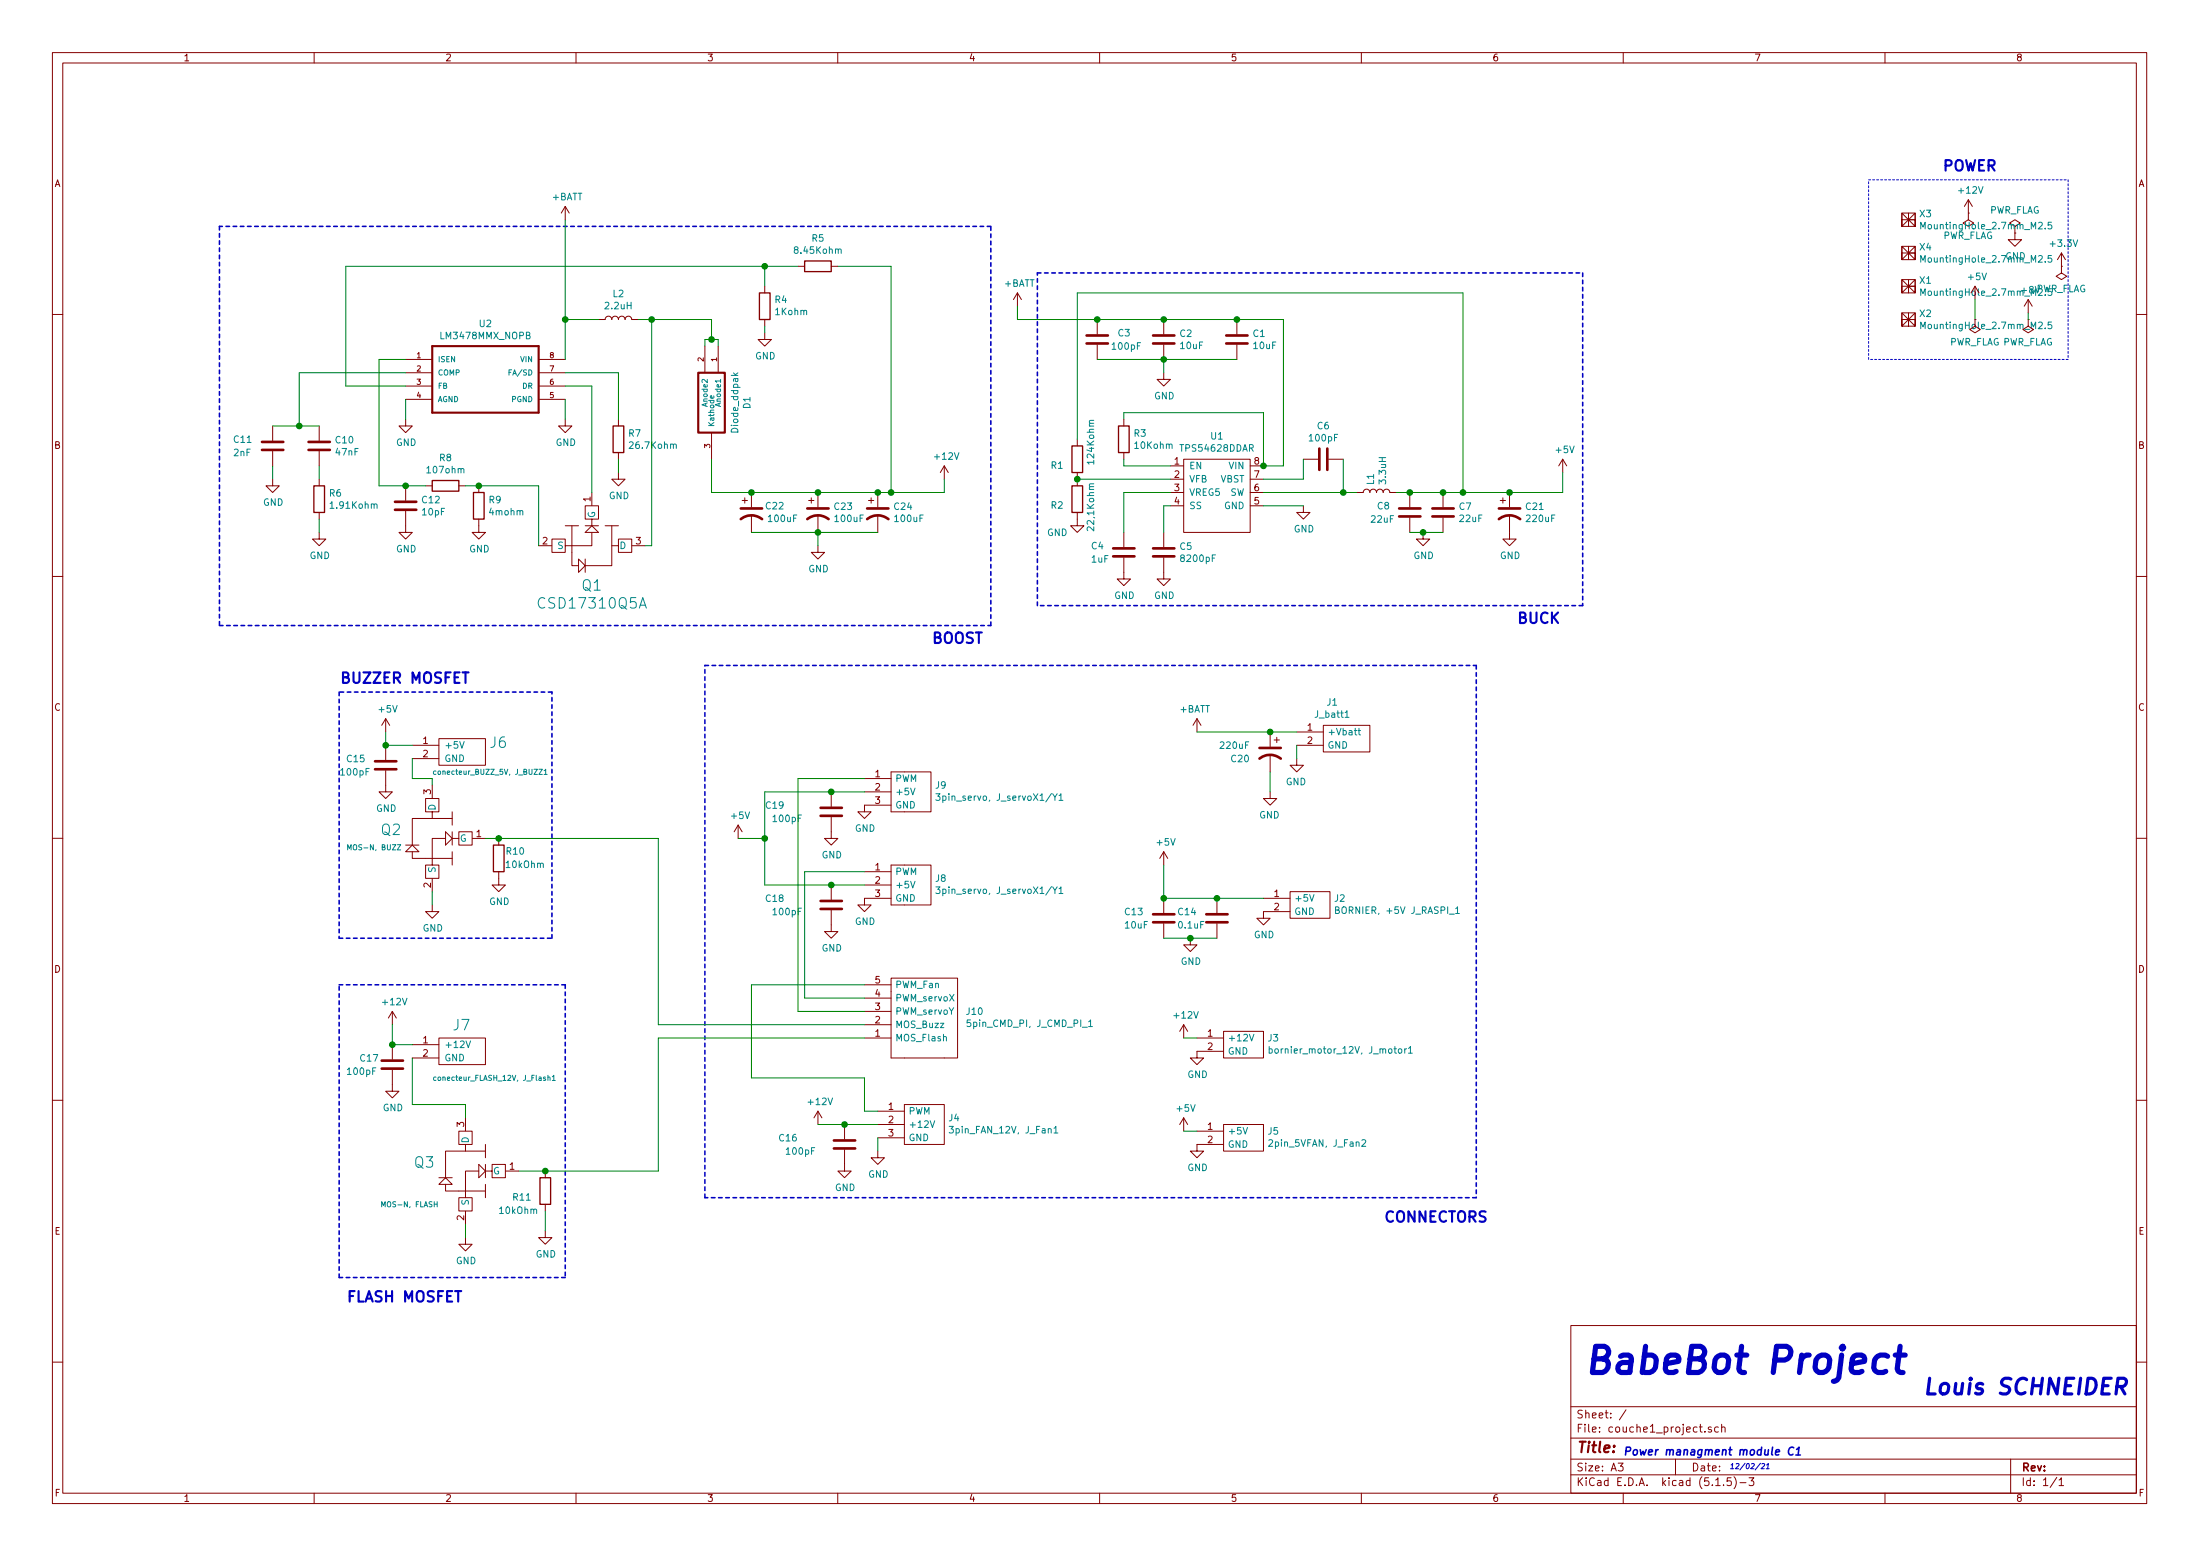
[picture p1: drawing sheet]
<svg xmlns="http://www.w3.org/2000/svg" width="420mm" height="297mm" viewBox="0 0 420 297" stroke-linecap="round" stroke-linejoin="round" font-family="sans-serif">
<g fill="none" stroke="#840000" stroke-width=".19">
<path d="M10 10h400v277h-400zM12 12h396v273.1h-396zM60 10v2M110 10v2M160 10v2M210 10v2M260 10v2M310 10v2M360 10v2M107.9 39.4l-.7 1.3M107.9 39.4v2.5M107.9 39.4l.8 1.3"/>
<path d="M375.9 38.1l-.7 1.3M375.9 38.1v2.6M375.9 38.1l.8 1.3M146 54.6v1.3M152.4 50.8h1.3M158.7 50.8h1.3M194.3 55.9l-.8 1.3M194.3 55.9v2.6M194.3 55.9l.8 1.3M363.2 53.4h2.6v1.2h-2.6zM363.2 47h2.6v1.3h-2.6zM363.2 59.7h2.6v1.3h-2.6z"/>
<path d="M363.2 40.7h2.6v1.2h-2.6zM364.5 53.4v1.2l-1.3 1.3v-2.5l1.3 1.2 1.3-1.2v2.5l-1.3-1.3v1.3h1.3v-1.3h-1.3v1.3h-1.3v-1.3M364.5 47v1.3l-1.3 1.3v-2.6l1.3 1.3 1.3-1.3v2.6l-1.3-1.3v1.3h1.3v-1.3h-1.3v1.3h-1.3v-1.3M364.5 59.7v1.3l-1.3 1.3v-2.6l1.3 1.3 1.3-1.3v2.6l-1.3-1.3v1.3h1.3v-1.3h-1.3v1.3h-1.3v-1.3M364.5 40.7v1.2l-1.3 1.3v-2.5l1.3 1.2 1.3-1.2v2.5l-1.3-1.3v1.3h1.3v-1.3h-1.3v1.3h-1.3v-1.3M375.9 40.7v1.2l1 .7-1 .6-1-.6 1-.7M375.9 40.7h.1M384.8 44.5v1.3h1.3l-1.3 1.2-1.3-1.2h1.3M387.3 57.2l-.7 1.3M387.3 57.2v2.5M387.3 57.2l.8 1.3M393.7 50.8v1.3l1 .6-1 .7-1-.7 1-.6"/>
<path d="M393.7 50.8h.1M393.7 48.3l-.8 1.3M393.7 48.3v2.5M393.7 48.3l.8 1.3M10 60h2M77.5 68.6h5M77.5 71.2h5M77.5 73.7h5M77.5 76.2h5M102.9 68.6h5M102.9 71.2h5M102.9 73.7h5"/>
<path d="M102.9 76.2h5M114.3 61h1.3a.63 .63 0 0 1 .6-.6 .63 .63 0 0 1 .6 .6 .63 .63 0 0 1 .7-.6 .63 .63 0 0 1 .6 .6 .63 .63 0 0 1 .6-.6 .63 .63 0 0 1 .7 .6 .63 .63 0 0 1 .6-.6 .63 .63 0 0 1 .6 .6h1.3M134.6 66.1v5.1M137.2 66.1v5.1M146 63.5v1.3h1.3l-1.3 1.3-1.2-1.3h1.2M146 61v1.3M209.5 61v2.8M209.5 65.8v2.8M222.2 71.2v1.2h1.3l-1.3 1.3-1.2-1.3h1.2M222.2 61v2.8M222.2 65.8v2.8M236.2 61v2.8"/>
<path d="M236.2 65.8v2.8M408 60h2M52.1 91.5v1.2h1.2l-1.2 1.3-1.3-1.3h1.3M52.1 81.3v2.8M52.1 86.1v2.8M61 81.3v2.8M61 86.1v2.8M61 91.5v1.2M61 97.8v1.3M77.5 80v1.3h1.2l-1.2 1.3-1.3-1.3h1.3M77.5 97.6v4h1.2l-1.2 1.3-1.3-1.3h1.3M77.5 92.7v2.8"/>
<path d="M81.3 92.7h1.2M87.6 92.7h1.3M91.4 99.1v2.5h1.3l-1.3 1.3-1.2-1.3h1.2M91.4 92.7v1.3M107.9 80v1.3h1.3l-1.3 1.3-1.2-1.3h1.2M113 99.1h-1.2v-2.5h2.5v2.5h-1.3v1.3M113 94v2.5M118.1 90.2v1.3h1.3l-1.3 1.2-1.3-1.2h1.3M118.1 80v1.3M118.1 86.4v1.3M135.9 82.6v5.1M141.7 95.5h1"/>
<path d="M142.2 95v1M143.5 94v2.8M143.5 98.3v3.3M154.4 95.5h1M154.9 95v1M156.2 94v2.8M156.2 98.3v3.3M165.9 95.5h1M166.4 95v1M167.6 94v2.8M167.6 98.3v3.3M180.3 88.9l-.7 1.3"/>
<path d="M180.3 88.9v2.6M180.3 88.9l.8 1.3M205.7 97.8v2.6h1.3l-1.3 1.2-1.2-1.2h1.2M205.7 83.9v1.2M205.7 90.2v2.5M214.6 80v1.3M214.6 86.4v1.3M223.5 88.9h2.6M223.5 91.5h2.6M223.5 94h2.6M223.5 96.6h2.6M226.1 87.7h12.7v13.9h-12.7z"/>
<path d="M238.8 88.9h2.5M238.8 91.5h2.5M238.8 94h2.5M238.8 96.6h2.5M248.9 96.6v1.2h1.3l-1.3 1.3-1.3-1.3h1.3M248.9 87.7h2.8M253.7 87.7h2.8M259.1 94h1.2a.63 .63 0 0 1 .7-.6 .63 .63 0 0 1 .6 .6 .63 .63 0 0 1 .7-.6 .63 .63 0 0 1 .6 .6 .63 .63 0 0 1 .6-.6 .63 .63 0 0 1 .7 .6 .63 .63 0 0 1 .6-.6 .63 .63 0 0 1 .6 .6h1.3M269.2 94v2.8M269.2 98.8v2.8M275.6 94v2.8M275.6 98.8v2.8"/>
<path d="M286.5 95.5h1M287 95v1M288.3 98.3v4.6h1.3l-1.3 1.3-1.3-1.3h1.3M288.3 94v2.8M298.4 87.7l-.7 1.2M298.4 87.7v2.5M298.4 87.7l.8 1.2M10 110h2M61 101.6v1.3h1.2l-1.2 1.3-1.3-1.3h1.3M102.9 104.2h2.5M107.9 100.4h2.6M109.2 100.4v7.6h1.3"/>
<path d="M110.5 106.7l1.3 1.3-1.3 1.3zM111.8 100.4h2.5M111.8 106.7v2.6M113 101.6v2.6h-5.1v-1.3h-2.5v2.5h2.5v-1.2M113 100.4l1.3 1.2h-2.5zM115.6 100.4h2.5M116.8 100.4v7.6h-5M116.8 104.2h1.3v1.2h2.5v-2.5h-2.5v1.3M120.7 104.2h2.5M156.2 104.2v1.2h1.3l-1.3 1.3-1.3-1.3h1.3M214.6 106.5v4h1.3l-1.3 1.3-1.2-1.3h1.2M214.6 101.6v2.8"/>
<path d="M222.2 106.5v4h1.3l-1.3 1.3-1.2-1.3h1.2M222.2 101.6v2.8M271.8 101.6v1.3h1.2l-1.2 1.3-1.3-1.3h1.3M408 110h2M73.7 137.2v2.5M73.7 137.2l-.8 1.3M73.7 137.2l.7 1.3M228.6 137.2l.8 1.3M228.6 137.2v2.5M228.6 137.2l-.8 1.3M242.6 139.7v2.8M247.6 139.7h5.1"/>
<path d="M252.7 138.5h8.9v5h-8.9zM73.7 147.1v4.1h1.2l-1.2 1.2-1.3-1.2h1.3M73.7 142.3v2.8M78.7 142.3h5.1M78.7 144.8h5.1M82.5 155h1.3v-2.6h-2.5v2.6h1.2v1.2M82.5 149.9v2.5M83.8 141h8.9v5.1h-8.9zM85.1 158.8l1.3 1.3-1.3 1.2zM86.4 156.2h-7.7v5.1M86.4 155v2.5M86.4 158.8v2.5"/>
<path d="M141 157.5l-.8 1.3M141 157.5v2.6M141 157.5l.7 1.3M158.7 156v4.1h1.3l-1.3 1.2-1.2-1.2h1.2M158.7 151.2v2.8M165.1 148.6h5.1M165.1 151.2h5.1M170.2 155h2.5zM170.2 147.4h2.5zM170.2 153.7h-5.1v1.3h1.3l-1.3 1.2-1.3-1.2h1.3M170.2 147.4v7.6M172.7 147.4h5.1v7.6h-5.1"/>
<path d="M242.6 151.2v1.2h-1.3l1.3 1.3 1.2-1.3h-1.2M242.6 144.1v3.3M243.3 141.3h1M243.8 140.8v1M247.6 144.8v1.3h-1.2l1.2 1.3 1.3-1.3h-1.3M247.6 142.3h5.1M10 160h2M77.5 161.3h2.5M78.7 162.6v1.3h7.7M78.7 161.3l1.3 1.3h-2.5zM82.5 172.8v1.2h1.3l-1.3 1.3-1.2-1.3h1.2M82.5 167.7v2.5"/>
<path d="M85.1 160.1h-2.6v5h1.3v2.6h-2.5v-2.6h1.2M86.4 160.1h1.2v-1.3h2.6v2.5h-2.6v-1.2M86.4 162.6v2.5M90.2 160.1h2.5M95.2 166.4v2.5h1.3l-1.3 1.3-1.2-1.3h1.2M95.2 160.1v1.2M158.7 173.8v4h1.3l-1.3 1.3-1.2-1.3h1.2M158.7 168.9v2.8M165.1 166.4h5.1M165.1 168.9h5.1M170.2 172.8h2.5zM170.2 165.1h2.5z"/>
<path d="M170.2 171.5h-5.1v1.3h1.3l-1.3 1.2-1.3-1.2h1.3M170.2 165.1v7.7M172.7 165.1h5.1v7.7h-5.1M222.2 162.6v2.5M222.2 171.5v2.8M222.2 176.3v2.8M222.2 162.6l-.7 1.3M222.2 162.6l.8 1.3M227.3 179.1v1.3h1.3l-1.3 1.2-1.2-1.2h1.2M232.4 171.5v2.8M232.4 176.3v2.8M241.3 171.5h5.1"/>
<path d="M246.4 170.2h7.6v5.1h-7.6zM246.4 174h-5.1v1.3h1.3l-1.3 1.3-1.3-1.3h1.3M408 160h2M74.9 193.1v2.5M74.9 199.4v2.8M74.9 193.1l-.7 1.2M74.9 193.1l.8 1.2M78.7 199.4h5.1M83.8 198.2h8.9v5h-8.9zM165.1 198.2h5.1M165.1 195.6h5.1M165.1 188h5.1"/>
<path d="M165.1 193.1h5.1M165.1 190.5h5.1M170.2 189.3v12.7zM170.2 189.3v-2.6h12.7v15.3h-2.6M226.1 195.6l-.8 1.3M226.1 195.6v2.6M226.1 195.6l.7 1.3M228.6 198.2h5.1M233.7 196.9h7.6v5.1h-7.6zM10 210h2M74.9 204.3v4h1.3l-1.3 1.3-1.2-1.3h1.2M78.7 202h5.1"/>
<path d="M88.9 218.5h1.3v-2.6h-2.6v2.6h1.3v1.2M88.9 213.4v2.5M92.7 219.7h-7.6v5.1M92.7 218.5v2.5M156.2 212.1v2.6M156.2 212.1l-.8 1.3M156.2 212.1l.8 1.3M161.3 219.5v4.1h1.3l-1.3 1.2-1.3-1.2h1.3M161.3 214.7v2.8M167.6 219.7v1.3h1.3l-1.3 1.3-1.2-1.3h1.2M167.6 212.1h5.1M167.6 214.7h5.1"/>
<path d="M167.6 217.2h5.1M170.2 202h2.5zM172.7 218.5h2.6zM172.7 210.9h2.6zM172.7 202h7.6zM172.7 210.9v7.6M175.3 210.9h5v7.6h-5M226.1 213.4v2.5M226.1 213.4l-.8 1.3M226.1 213.4l.7 1.3M228.6 215.9h5.1M233.7 214.7h7.6v5h-7.6z"/>
<path d="M233.7 200.7h-5.1v1.3h1.3l-1.3 1.2-1.3-1.2h1.3M233.7 218.5h-5.1v1.2h1.3l-1.3 1.3-1.3-1.3h1.3M408 210h2M83.8 224.8h2.6M85.1 226.1v1.3h7.6M85.1 224.8l1.3 1.3h-2.6zM88.9 236.3v1.2h1.3l-1.3 1.3-1.3-1.3h1.3M88.9 231.2v2.5M91.4 223.6h-2.5v5h1.3v2.6h-2.6v-2.6h1.3M91.4 222.3l1.3 1.3-1.3 1.2zM92.7 223.6h1.3v-1.3h2.5v2.5h-2.5v-1.2M92.7 222.3v2.5"/>
<path d="M92.7 226.1v2.5M96.6 223.6h2.5M104.1 235v1.3h1.3l-1.3 1.2-1.2-1.2h1.2M104.1 223.6v1.2M104.1 229.9v1.3M300 253h108v32.1h-108zM10 260h2M300 278.5h108M300 274.5h108M300 268.5h108M309 279.3h1l-.5 .6 .4 .1v.7l-.2 .1-.7-.1M310.5 269.1l-1.2 2"/>
<path d="M320 278.5v3M325.6 273.3v.1M326.8 272.5a.37 .37 0 0 0-.6 .1l.1 .2 .5 .2 .1 .1-.2 .3-.5-.1M328.2 272.5l-.5-.1-.2 .3v.6l.2 .1 .5-.1M328.8 272.5h.1a.37 .37 0 0 1 .6 .1v.8M328.8 271.9v1.5M384 278.5v6.6M408 260h2M60 285.1v1.9M110 285.1v1.9M160 285.1v1.9M210 285.1v1.9"/>
<path d="M260 285.1v1.9M300 281.5h108M310 285.1v1.9M327.7 283.6h.8M329.2 283.5v.1M330.6 282.1h-.7l-.1 .7 .2-.1h.5l.2 .3-.1 .5-.2 .1-.6-.1M331.2 281.9a1.71 1.71 0 0 1 0 2.3M332.3 283h1.2M334 282.1h.9l-.5 .6 .5 .1v.7l-.2 .1-.7-.1M360 285.1v1.9M392.8 282l-1.3 2M393.2 282.5l.5-.4v1.5"/>
<path d="M393.2 283.6h.9"/>
</g>
<g fill="none" stroke="#008484" stroke-width=".19">
<path d="M160.1 47.7l.2-.2 .3 .1 .1 .8M366.8 56.4v-1.3l.5 .9 .4-.9v1.3M366.8 50v-1.2l.5 .9 .4-.9v1.2M366.8 43.7v-1.3l.5 .9 .4-.9v1.3M390.6 49.9v.1M390.6 43.6v.1M391.8 48.8h-.6l-.1 .6 .5-.1 .3 .2v.3l-.3 .2-.5-.1M391.8 42.4h-.6l-.1 .6 .5-.1 .3 .3v.3l-.3 .2-.5-.1M97.2 71.1h.4M97.7 70.6h-.5v1M136.3 75.6v.3l-.1 .1h-.5v-.4l.2-.1 .1 .5M140.1 71.2l.5 .5"/>
<path d="M140.9 71.2l-.5 .3M366.8 62.7v-1.2l.5 .9 .4-.9v1.2M390.6 62.6v.1M391.8 61.5h-.6l-.1 .6 .5-.1 .3 .2v.3l-.3 .2-.5-.1M71.5 96.4l.1-.2 .3 .1 .1 .7M128.6 84.9l.2-.1h.3l.1 .8M208.9 80.2l-.8 .1v.3l.1 .2M208.9 92.4h-.8v.3l.1 .2M256.9 136.9h.7M259.4 139.5h.4M259.5 139v1.1l.3 .2M83.3 147.2h-.3l-.2 .2 .1 .4h.4"/>
<path d="M87.8 141.6l.4 1.2 .4-1.2M102.9 146.8h.7l-.7 1h.7M103.9 147.1l.3-.3v1M103.9 147.8h.6M173.9 150.5l.4 1.2 .5-1.2M178.7 151.5h.8l-.4 .5 .4 .1v.5l-.2 .2-.6-.1M201 151.5l.5 .7 .4-.7M201.5 152.2v.6M202.3 151.9l.3-.4v1.3M202.3 152.8h.7M66.4 162.2v-.9l.3 .7 .4-.7v.9M75.9 161.3h.6l-.6 .9h.6"/>
<path d="M173.9 168.2l.4 1.3 .5-1.3M178.7 169.3h.8l-.4 .5 .4 .1v.4l-.2 .3-.6-.2M201 169.3l.5 .7 .4-.7M201.5 170v.6M202.3 169.7l.3-.4v1.3M202.3 170.6h.7M250.1 170.8l.4 1.2 .5-1.2M255.1 173.7h.5l.1-.5-.6-.1v1.3h.4l.3-.2v-.2l-.3-.3M278 173.5l.4-.4v1.3M278 174.4h.7M89 198.7l.4 1.3 .5-1.3M207.9 195.1l.4-.4v1.3"/>
<path d="M207.9 196h.7M238.6 197.4l.4 1.3 .5-1.3M242.4 199.8v1.3M83.3 205.6h-.3l-.2 .2 .1 .4h.4M104.6 205.7l.4-.1 .1 .7M104.6 205.3v1M105.5 205.5l.3-.2v1M105.5 206.3h.5M177.6 214l.5 1.2 .4-1.2M181.3 215h.8l-.5 .5 .4 .1v.6l-.2 .1-.5-.1M201.3 215.4l.4-.4v1.3M201.3 216.3h.7"/>
<path d="M237.4 215.2l.4 1.3 .5-1.3M242.3 217.7l.5-.1 .3 .3-.8 .9h.8M242.4 200.3l.3-.1 .3 .2-.1 .6h-.5M260.1 217.7l.5-.1 .2 .3-.8 .9h.8M267.1 200.3l.2-.1 .4 .1v.5l-.1 .2-.5-.1zM268.3 200.2v.9M268.6 200.2l-.3 .2M269 200.1l.4-.3v1.3M269 201.1h.7M82.9 229.9h.6M83.5 229.4v1"/>
</g>
<g fill="none" stroke="#840000" stroke-width=".51">
<path d="M207.5 65.6h4.1M207.5 64h4.1M220.2 65.6h4.1M220.2 64h4.1M234.2 65.6h4.1M234.2 64h4.1M50 85.9h4.1M50 84.4h4.1M58.9 85.9h4.1M58.9 84.4h4.1M75.4 97.3h4.1M75.4 95.8h4.1"/>
<path d="M141.5 99.1a3.3 3.3 0 0 1 4 0M141.5 97.1h4M154.2 99.1a3.3 3.3 0 0 1 4 0M154.2 97.1h4M165.6 99.1a3.3 3.3 0 0 1 4.1 0M165.6 97.1h4.1M252 85.6v4.1M253.5 85.6v4.1M267.2 97.1h4.1M267.2 98.6h4.1M273.6 97.1h4M273.6 98.6h4"/>
<path d="M286.3 99.1a3.3 3.3 0 0 1 4 0M286.3 97.1h4M212.6 106.2h4.1M212.6 104.7h4.1M220.2 106.2h4.1M220.2 104.7h4.1M71.6 146.8h4.1M71.6 145.3h4.1M156.7 155.7h4.1M156.7 154.2h4.1M240.5 144.8a3.3 3.3 0 0 1 4.1 0M240.5 142.8h4.1"/>
<path d="M156.7 173.5h4.1M156.7 172h4.1M220.2 176.1h4.1M220.2 174.5h4.1M230.4 176.1h4M230.4 174.5h4M72.9 204h4.1M72.9 202.5h4.1M159.3 219.2h4M159.3 217.7h4"/>
</g>
<path d="M82.5 66.1h20.4v12.7h-20.4zM133.3 71.2h5.1v11.4h-5.1z" fill="none" stroke="#840000" stroke-width=".41"/>
<path d="M145 55.9h2.1v5.1h-2.1zM153.7 49.8h5v2.1h-5zM59.9 92.7h2.1v5.1h-2.1zM82.5 91.7h5.1v2.1h-5.1zM90.4 94h2.1v5.1h-2.1zM117.1 81.3h2v5.1h-2zM204.7 85.1h2.1v5.1h-2.1zM204.7 92.7h2.1v5.1h-2.1zM213.6 81.3h2v5.1h-2zM94.2 161.3h2.1v5.1h-2.1zM103.1 224.8h2.1v5.1h-2.1z" fill="none" stroke="#840000" stroke-width=".25"/>
<g fill="none" stroke="#0000c2" stroke-width=".3" stroke-dasharray=".7 .7">
<path d="M41.9 43.2v76.2M189.2 43.2h-147.3M198.1 52.1h104.2M302.3 52.1v63.5M41.9 119.4h147.3M189.2 119.4v-76.2M198.1 115.6v-63.5M302.3 115.6h-104.2M64.8 132.1v47M105.4 132.1h-40.6M134.6 127h147.3M281.9 127v101.6"/>
<path d="M64.8 179.1h40.6M105.4 179.1v-47M64.8 188h43.1M107.9 188v55.9M134.6 228.6v-101.6M281.9 228.6h-147.3M64.8 243.9v-55.9M107.9 243.9h-43.1"/>
</g>
<path d="M356.9 34.3h38.1M395 34.3v34.3M356.9 68.6v-34.3M395 68.6h-38.1" fill="none" stroke="#0000c2" stroke-width=".19" stroke-dasharray=".4 .4"/>
<g fill="none" stroke="#008400" stroke-width=".19">
<path d="M107.9 41.9v26.7M146 50.8v3.8M152.4 50.8h-86.4v22.9h11.5M160 50.8h10.2v43.2M194.3 58.5v2.5h50.8v27.9h-3.8v-10.1h-26.7v1.2M377.2 57.2v3.8M387.3 59.7v1.3M77.5 68.6h-5.1v24.1h8.9M77.5 71.2h-20.4v10.1M77.5 76.2v3.8M107.9 61h6.4M107.9 71.2h10.2v8.8"/>
<path d="M107.9 73.7h5.1v20.3M107.9 76.2v3.8M121.9 61h14v3.8M124.5 61v43.2h-1.3M134.6 66.1v-1.3h2.6v1.3M146 62.3v1.2M209.5 68.6h26.7M222.2 68.6v2.6M52.1 88.9v2.6M52.1 81.3h8.9M61 88.9v2.6M61 99.1v2.5"/>
<path d="M88.9 92.7h14v11.5M118.1 87.7v2.5M135.9 87.7v6.3h44.4v-2.5M205.7 83.9v-28h73.7v38.1M205.7 91.5h17.8M214.6 87.7v1.2h8.9M223.5 96.6h-1.3v5M223.5 94h-8.9v7.6M241.3 94h17.8M241.3 96.6h7.6M248.9 87.7v3.8h-7.6M256.5 87.7v6.3"/>
<path d="M298.4 90.2v3.8h-31.7M143.5 101.6h24.1M156.2 101.6v2.6M269.2 101.6h6.4M73.7 139.7v2.6h5M228.6 139.7h19M78.7 144.8v3.8h3.8v1.3M165.1 151.2h-19.1v17.7h19.1M165.1 148.6h-12.7v44.5h12.7M242.6 147.4v3.8M247.6 142.3v2.5M82.5 170.2v2.6"/>
<path d="M92.7 160.1h33v35.5h39.4M141 160.1h5M165.1 166.4h-11.4v24.1h11.4M222.2 165.1v6.4h19.1M222.2 179.1h10.2M74.9 195.6v3.8h3.8M165.1 198.2h-39.4v25.4h-26.6M165.1 188h-21.6v17.8h21.6v6.3h2.5M226.1 198.2h2.5M78.7 202v8.9h10.2v2.5M156.2 214.7h11.4M167.6 217.2v2.5"/>
<path d="M226.1 215.9h2.5M88.9 233.7v2.6M104.1 231.2v3.8"/>
</g>
<path d="M336.2 279.3l-1 1.3M336.5 279.5l.4-.1 .1 .2-.7 .8h.6M337.4 279.7l.3-.3-.1 1M337.3 280.4h.6" fill="none" stroke="#0000c2" stroke-width=".2"/>
<path d="M88.3 128.4h1.2" fill="none" stroke="#0000c2" stroke-width=".41"/>
<path d="M342.6 276.4a.73 .73 0 0 0-1 .4 .73 .73 0 0 0 .5 1l.3-.2M343 277.8h.8M343.1 276.7l.5-.4-.2 1.5" fill="none" stroke="#0000c2" stroke-width=".3"/>
<path d="M404.3 264.7h1.1a.84 .84 0 0 0 .7-.7 .84 .84 0 0 0-.5-.9h-1.1l-.4 3M405 264.7l.8 1.4" fill="none" stroke="#0000c2" stroke-width=".61"/>
<path d="M360.5 258.9a1.69 1.69 0 0 0-2.5 .7l-.2 1.5 .4 .7 .5 .2h.9l.5-.2M361.9 258.7h2M362.9 257l-.6 4.3 .2 .5 .5 .2h.4" fill="none" stroke="#0000c2" stroke-width=".99"/>
<g fill="#008400" stroke="#008400" stroke-width=".25">
<circle cx="146.1" cy="50.8" r=".51"/>
<circle cx="74.9" cy="199.4" r=".51"/>
<circle cx="205.7" cy="91.5" r=".51"/>
<circle cx="95.3" cy="160.1" r=".51"/>
<circle cx="170.2" cy="94" r=".51"/>
<circle cx="222.3" cy="61" r=".51"/>
<circle cx="222.3" cy="68.6" r=".51"/>
<circle cx="108" cy="61" r=".51"/>
<circle cx="73.7" cy="142.3" r=".51"/>
<circle cx="104.1" cy="223.6" r=".51"/>
<circle cx="275.6" cy="94" r=".51"/>
<circle cx="156.2" cy="94" r=".51"/>
<circle cx="167.6" cy="94" r=".51"/>
<circle cx="158.8" cy="151.2" r=".51"/>
<circle cx="156.2" cy="101.6" r=".51"/>
<circle cx="158.8" cy="168.9" r=".51"/>
<circle cx="57.2" cy="81.3" r=".51"/>
<circle cx="209.6" cy="61" r=".51"/>
<circle cx="288.3" cy="94" r=".51"/>
<circle cx="227.3" cy="179.1" r=".51"/>
<circle cx="143.5" cy="94" r=".51"/>
<circle cx="279.4" cy="94" r=".51"/>
<circle cx="161.3" cy="214.7" r=".51"/>
<circle cx="146.1" cy="160.1" r=".51"/>
<circle cx="269.2" cy="94" r=".51"/>
<circle cx="271.8" cy="101.6" r=".51"/>
<circle cx="77.5" cy="92.7" r=".51"/>
<circle cx="256.5" cy="94" r=".51"/>
<circle cx="91.4" cy="92.7" r=".51"/>
<circle cx="242.6" cy="139.7" r=".51"/>
<circle cx="241.3" cy="88.9" r=".51"/>
<circle cx="236.2" cy="61" r=".51"/>
<circle cx="124.5" cy="61" r=".51"/>
<circle cx="232.4" cy="171.5" r=".51"/>
<circle cx="135.9" cy="64.8" r=".51"/>
<circle cx="222.3" cy="171.5" r=".51"/>
</g>
<text font-size="7" fill="#0000c2" x="302.3" y="262.3">BabeBot Project</text>
<text font-size="4.2" fill="#0000c2" x="367" y="266.3">Louis SCHNEIDER</text>
<g font-size="2.8" fill="#0000c2">
<text x="370.8" y="32.7">POWER</text>
<text x="289.6" y="119">BUCK</text>
<text x="177.8" y="122.8">BOOST</text>
<text x="64.8" y="130.5">BUZZER MOSFET</text>
<text x="264.2" y="233.3">CONNECTORS</text>
<text x="66" y="248.6">FLASH MOSFET</text>
</g>
<g font-size="2.8" fill="#008484">
<text x="111.2" y="112.8">Q1</text>
<text x="103.3" y="116.2">CSD17310Q5A</text>
<text x="93.6" y="142.8">J6</text>
<text x="72.8" y="159.4">Q2</text>
<text x="86.6" y="196.7">J7</text>
<text x="79.2" y="222.9">Q3</text>
</g>
<text font-size="2.8" fill="#840000" x="301" y="277.3">Title:</text>
<g font-size="2.1" fill="#840000">
<text x="301" y="273.5">File: couche1_project.sch</text>
<text x="301" y="270.8">Sheet: /</text>
<text x="301" y="280.9">Size: A3</text>
<text x="323" y="280.9">Date:</text>
<text x="386" y="280.9">Rev:</text>
<text x="301" y="283.7">KiCad E.D.A. kicad (5.1.5)-3</text>
<text x="386" y="283.7">Id: 1/1</text>
</g>
<text font-size="2.1" fill="#0000c2" x="309.9" y="277.8">Power managment module C1</text>
<g font-size="1.8" fill="#840000">
<text x="35" y="11.7">1</text>
<text x="85" y="11.7">2</text>
<text x="135" y="11.7">3</text>
<text x="185" y="11.7">4</text>
<text x="235" y="11.7">5</text>
<text x="285" y="11.7">6</text>
<text x="335" y="11.7">7</text>
<text x="385" y="11.7">8</text>
<text x="10.4" y="35.7">A</text>
<text x="408.4" y="35.7">A</text>
<text x="367.7" y="56.5">MountingHole_2.7mm_M2.5</text>
<text x="367.7" y="62.8">MountingHole_2.7mm_M2.5</text>
<text x="10.4" y="85.7">B</text>
<text x="224.3" y="88.7">1</text>
<text x="239.5" y="88.7">8</text>
<text x="408.4" y="85.7">B</text>
<text x="112.8" y="95.7" transform="rotate(-90 112.8 95.7)">1</text>
<text x="224.3" y="91.2">2</text>
<text x="224.3" y="93.8">3</text>
<text x="239.5" y="93.8">6</text>
<text x="239.5" y="91.2">7</text>
<text x="224.3" y="96.3">4</text>
<text x="239.5" y="96.3">5</text>
<text x="103.6" y="103.9">2</text>
<text x="121.5" y="103.9">3</text>
<text x="10.4" y="135.7">C</text>
<text x="408.4" y="135.7">C</text>
<text x="80.8" y="142">1</text>
<text x="249.7" y="139.5">1</text>
<text x="249.7" y="142">2</text>
<text x="80.8" y="144.6">2</text>
<text x="167.2" y="148.4">1</text>
<text x="82.3" y="151.6" transform="rotate(-90 82.3 151.6)">3</text>
<text x="167.2" y="150.9">2</text>
<text x="167.2" y="153.5">3</text>
<text x="91" y="159.8">1</text>
<text x="167.2" y="166.2">1</text>
<text x="82.3" y="169.5" transform="rotate(-90 82.3 169.5)">2</text>
<text x="167.2" y="168.7">2</text>
<text x="167.2" y="171.2">3</text>
<text x="243.4" y="171.2">1</text>
<text x="243.4" y="173.8">2</text>
<text x="10.4" y="185.7">D</text>
<text x="408.4" y="185.7">D</text>
<text x="167.2" y="187.7">5</text>
<text x="167.2" y="190.3">4</text>
<text x="167.2" y="197.9">1</text>
<text x="167.2" y="195.4">2</text>
<text x="167.2" y="192.8">3</text>
<text x="230.7" y="197.9">1</text>
<text x="80.8" y="199.2">1</text>
<text x="80.8" y="201.7">2</text>
<text x="230.7" y="200.4">2</text>
<text x="88.6" y="215.1" transform="rotate(-90 88.6 215.1)">3</text>
<text x="169.7" y="211.9">1</text>
<text x="169.7" y="214.4">2</text>
<text x="230.7" y="215.7">1</text>
<text x="169.7" y="217">3</text>
<text x="230.7" y="218.2">2</text>
<text x="97.3" y="223.3">1</text>
<text x="88.6" y="233" transform="rotate(-90 88.6 233)">2</text>
<text x="10.4" y="235.7">E</text>
<text x="408.4" y="235.7">E</text>
<text x="10.5" y="285.7">F</text>
<text x="35" y="286.7">1</text>
<text x="85" y="286.7">2</text>
<text x="135" y="286.7">3</text>
<text x="185" y="286.7">4</text>
<text x="235" y="286.7">5</text>
<text x="285" y="286.7">6</text>
<text x="335" y="286.7">7</text>
<text x="385" y="286.7">8</text>
<text x="408.5" y="285.7">F</text>
</g>
<g font-size="1.8" fill="#008484">
<text x="105.5" y="38.2">+BATT</text>
<text x="366.7" y="41.5">X3</text>
<text x="374.2" y="37">+12V</text>
<text x="379.9" y="40.8">PWR_FLAG</text>
<text x="155.1" y="46.1">R5</text>
<text x="366.7" y="47.8">X4</text>
<text x="367.7" y="43.8">MountingHole_2.7mm_M2.5</text>
<text x="370.9" y="45.6">PWR_FLAG</text>
<text x="391.7" y="47.1">+3.3V</text>
<text x="152" y="48.4">8.45Kohm</text>
<text x="367.7" y="50.1">MountingHole_2.7mm_M2.5</text>
<text x="376" y="53.5">+5V</text>
<text x="383" y="49.6">GND</text>
<text x="115.7" y="59">2.2uH</text>
<text x="117.1" y="56.7">L2</text>
<text x="148" y="57.8">R4</text>
<text x="191.8" y="54.7">+BATT</text>
<text x="366.7" y="54.2">X1</text>
<text x="386.1" y="56">+8VPWR_FLAG</text>
<text x="84.4" y="64.8">LM3478MMX_NOPB</text>
<text x="91.6" y="62.4">U2</text>
<text x="148.1" y="60.2">1Kohm</text>
<text x="213.6" y="64.2">C3</text>
<text x="225.4" y="64.3">C2</text>
<text x="239.3" y="64.3">C1</text>
<text x="366.7" y="60.5">X2</text>
<text x="372.2" y="65.9">PWR_FLAG PWR_FLAG</text>
<text x="144.2" y="68.6">GND</text>
<text x="212.5" y="66.8">100pF</text>
<text x="225.5" y="66.6">10uF</text>
<text x="239.5" y="66.6">10uF</text>
<text x="143.3" y="78" transform="rotate(-90 143.3 78)">D1</text>
<text x="220.4" y="76.2">GND</text>
<text x="120.1" y="83.4">R7</text>
<text x="141" y="82.4" transform="rotate(-90 141 82.4)">Diode_ddpak</text>
<text x="216.6" y="83.4">R3</text>
<text x="231.3" y="83.9">U1</text>
<text x="251.6" y="82">C6</text>
<text x="44.7" y="87.1">2nF</text>
<text x="44.7" y="84.5">C11</text>
<text x="64.2" y="84.6">C10</text>
<text x="64.2" y="87">47nF</text>
<text x="75.6" y="85.1">GND</text>
<text x="84" y="88">R8</text>
<text x="106.1" y="85.1">GND</text>
<text x="120.5" y="85.7">26.7Kohm</text>
<text x="178.6" y="87.8">+12V</text>
<text x="200.8" y="89.5">R1</text>
<text x="209" y="88.4" transform="rotate(-90 209 88.4)">124Kohm</text>
<text x="216.8" y="85.7">10Kohm</text>
<text x="225.7" y="86.2">TPS54628DDAR</text>
<text x="227.1" y="89.6">EN</text>
<text x="234.8" y="89.6">VIN</text>
<text x="250.2" y="84.3">100pF</text>
<text x="297.2" y="86.5">+5V</text>
<text x="62.9" y="94.8">R6</text>
<text x="81.8" y="90.4">107ohm</text>
<text x="116.3" y="95.3">GND</text>
<text x="227.1" y="92.1">VFB</text>
<text x="227.1" y="94.7">VREG5</text>
<text x="233" y="92.1">VBST</text>
<text x="234.9" y="94.7">SW</text>
<text x="262.4" y="92.5" transform="rotate(-90 262.4 92.5)">L1</text>
<text x="264.7" y="92.2" transform="rotate(-90 264.7 92.2)">3.3uH</text>
<text x="50.2" y="96.6">GND</text>
<text x="63.3" y="97.1">1.91Kohm</text>
<text x="80.7" y="96.1">C12</text>
<text x="80.7" y="98.4">10pF</text>
<text x="93.4" y="96.1">R9</text>
<text x="93.6" y="98.4">4mohm</text>
<text x="113.7" y="98.9" transform="rotate(-90 113.7 98.9)">G</text>
<text x="146.3" y="97.2">C22</text>
<text x="146.9" y="99.7">100uF</text>
<text x="159.4" y="97.3">C23</text>
<text x="159.6" y="99.7">100uF</text>
<text x="170.8" y="97.3">C24</text>
<text x="171" y="99.7">100uF</text>
<text x="200.8" y="97.1">R2</text>
<text x="209" y="101" transform="rotate(-90 209 101)">22,1Kohm</text>
<text x="227.1" y="97.2">SS</text>
<text x="233.8" y="97.2">GND</text>
<text x="247.1" y="101.6">GND</text>
<text x="262" y="99.8">22uF</text>
<text x="263.1" y="97.2">C8</text>
<text x="278.7" y="97.3">C7</text>
<text x="278.8" y="99.7">22uF</text>
<text x="291.5" y="97.3">C21</text>
<text x="291.7" y="99.7">220uF</text>
<text x="59.1" y="106.7">GND</text>
<text x="75.6" y="105.4">GND</text>
<text x="89.6" y="105.4">GND</text>
<text x="106.4" y="104.8">S</text>
<text x="118.4" y="104.8">D</text>
<text x="200" y="102.3">GND</text>
<text x="208.5" y="104.9">C4</text>
<text x="208.5" y="107.4">1uF</text>
<text x="225.4" y="105">C5</text>
<text x="225.7" y="107.3">8200pF</text>
<text x="270" y="106.7">GND</text>
<text x="286.5" y="106.7">GND</text>
<text x="154.4" y="109.3">GND</text>
<text x="212.8" y="114.3">GND</text>
<text x="220.4" y="114.3">GND</text>
<text x="72.4" y="136">+5V</text>
<text x="225.3" y="136">+BATT</text>
<text x="251.3" y="137">J_batt1</text>
<text x="253.5" y="134.7">J1</text>
<text x="84.8" y="142.9">+5V</text>
<text x="233.2" y="143">220uF</text>
<text x="253.5" y="140.4">+Vbatt</text>
<text x="253.5" y="142.9">GND</text>
<text x="65.2" y="148">100pF</text>
<text x="66.3" y="145.5">C15</text>
<text x="84.8" y="145.5">GND</text>
<text x="170.9" y="149.3">PWM</text>
<text x="235.2" y="145.5">C20</text>
<text x="245.6" y="149.9">GND</text>
<text x="71.8" y="155">GND</text>
<text x="83.2" y="154.7" transform="rotate(-90 83.2 154.7)">D</text>
<text x="146.3" y="154.4">C19</text>
<text x="170.9" y="151.8">+5V</text>
<text x="170.9" y="154.3">GND</text>
<text x="178.7" y="150.6">J9</text>
<text x="180" y="152.9">3pin_servo, J_servoX1/Y1</text>
<text x="87.8" y="160.7">G</text>
<text x="139.8" y="156.3">+5V</text>
<text x="147.8" y="156.9">100pF</text>
<text x="163.3" y="158.8">GND</text>
<text x="221" y="161.4">+5V</text>
<text x="240.5" y="156.2">GND</text>
<text x="83.2" y="166.7" transform="rotate(-90 83.2 166.7)">S</text>
<text x="96.8" y="163.2">R10</text>
<text x="96.8" y="165.7">10kOhm</text>
<text x="156.9" y="163.9">GND</text>
<text x="170.9" y="167">PWM</text>
<text x="93.4" y="172.8">GND</text>
<text x="146.3" y="172.2">C18</text>
<text x="170.9" y="169.6">+5V</text>
<text x="170.9" y="172.1">GND</text>
<text x="178.7" y="168.3">J8</text>
<text x="180" y="170.6">3pin_servo, J_servoX1/Y1</text>
<text x="247.1" y="172.1">+5V</text>
<text x="254.9" y="172.1">J2</text>
<text x="80.7" y="177.8">GND</text>
<text x="147.8" y="174.7">100pF</text>
<text x="163.3" y="176.6">GND</text>
<text x="214.9" y="174.7">C13</text>
<text x="215" y="177.3">10uF</text>
<text x="225.1" y="174.7">C14</text>
<text x="225.2" y="177.3">0.1uF</text>
<text x="239.5" y="179.1">GND</text>
<text x="247.1" y="174.7">GND</text>
<text x="255.8" y="174.5">BORNIER, +5V J_RASPI_1</text>
<text x="156.9" y="181.6">GND</text>
<text x="225.5" y="184.2">GND</text>
<text x="73.2" y="191.9">+12V</text>
<text x="170.9" y="188.6">PWM_Fan</text>
<text x="170.9" y="191.2">PWM_servoX</text>
<text x="170.9" y="196.3">MOS_Buzz</text>
<text x="170.9" y="193.7">PWM_servoY</text>
<text x="184.7" y="193.7">J10</text>
<text x="185.2" y="196">5pin_CMD_PI, J_CMD_PI_1</text>
<text x="224.4" y="194.4">+12V</text>
<text x="68.9" y="202.7">C17</text>
<text x="84.8" y="200.1">+12V</text>
<text x="84.8" y="202.6">GND</text>
<text x="170.9" y="198.8">MOS_Flash</text>
<text x="234.4" y="198.8">+12V</text>
<text x="234.4" y="201.3">GND</text>
<text x="242.2" y="198.8">J3</text>
<text x="243.5" y="201.1">bornier_motor_12V, J_motor1</text>
<text x="66.5" y="205.2">100pF</text>
<text x="226.8" y="205.8">GND</text>
<text x="73.1" y="212.1">GND</text>
<text x="154.5" y="211">+12V</text>
<text x="173.5" y="212.8">PWM</text>
<text x="173.5" y="215.3">+12V</text>
<text x="181.3" y="214.1">J4</text>
<text x="224.8" y="212.2">+5V</text>
<text x="89.5" y="218.2" transform="rotate(-90 89.5 218.2)">D</text>
<text x="148.9" y="217.9">C16</text>
<text x="150.3" y="220.4">100pF</text>
<text x="173.5" y="217.8">GND</text>
<text x="182" y="216.4">3pin_FAN_12V, J_Fan1</text>
<text x="234.4" y="216.6">+5V</text>
<text x="234.4" y="219.1">GND</text>
<text x="242.2" y="216.6">J5</text>
<text x="242.8" y="218.9">2pin_5VFAN, J_Fan2</text>
<text x="94.2" y="224.2">G</text>
<text x="159.5" y="227.4">GND</text>
<text x="165.8" y="224.8">GND</text>
<text x="226.8" y="223.6">GND</text>
<text x="89.5" y="230.2" transform="rotate(-90 89.5 230.2)">S</text>
<text x="95.5" y="231.7">10kOhm</text>
<text x="98" y="229.2">R11</text>
<text x="87.1" y="241.3">GND</text>
<text x="102.3" y="240.1">GND</text>
</g>
<g font-size="1.4" fill="#840000">
<text x="79.6" y="68.4">1</text>
<text x="79.6" y="70.9">2</text>
<text x="105" y="70.9">7</text>
<text x="105" y="68.4">8</text>
<text x="134.4" y="69" transform="rotate(-90 134.4 69)">2</text>
<text x="136.9" y="69" transform="rotate(-90 136.9 69)">1</text>
<text x="79.6" y="73.4">3</text>
<text x="79.6" y="76">4</text>
<text x="105" y="76">5</text>
<text x="105" y="73.4">6</text>
<text x="135.6" y="85.5" transform="rotate(-90 135.6 85.5)">3</text>
</g>
<g font-size="1.4" fill="#008484">
<text x="83.6" y="69.1">ISEN</text>
<text x="83.6" y="71.7">COMP</text>
<text x="97.6" y="71.7">FA/SD</text>
<text x="99.5" y="69.1">VIN</text>
<text x="83.6" y="74.2">FB</text>
<text x="83.6" y="76.7">AGND</text>
<text x="97.8" y="76.7">PGND</text>
<text x="99.8" y="74.2">DR</text>
<text x="135.1" y="77.4" transform="rotate(-90 135.1 77.4)">Anode2</text>
<text x="137.7" y="77.4" transform="rotate(-90 137.7 77.4)">Anode1</text>
<text x="136.4" y="81.6" transform="rotate(-90 136.4 81.6)">Kathode</text>
<text x="83.5" y="147.9">conecteur_BUZZ_5V, J_BUZZ1</text>
<text x="66.9" y="162.3">MOS-N, BUZZ</text>
<text x="83.5" y="206.3">conecteur_FLASH_12V, J_Flash1</text>
<text x="73.2" y="230.4">MOS-N, FLASH</text>
</g>
<text font-size="1.4" fill="#0000c2" x="330.2" y="280.4">12/02/21</text>
</svg>
